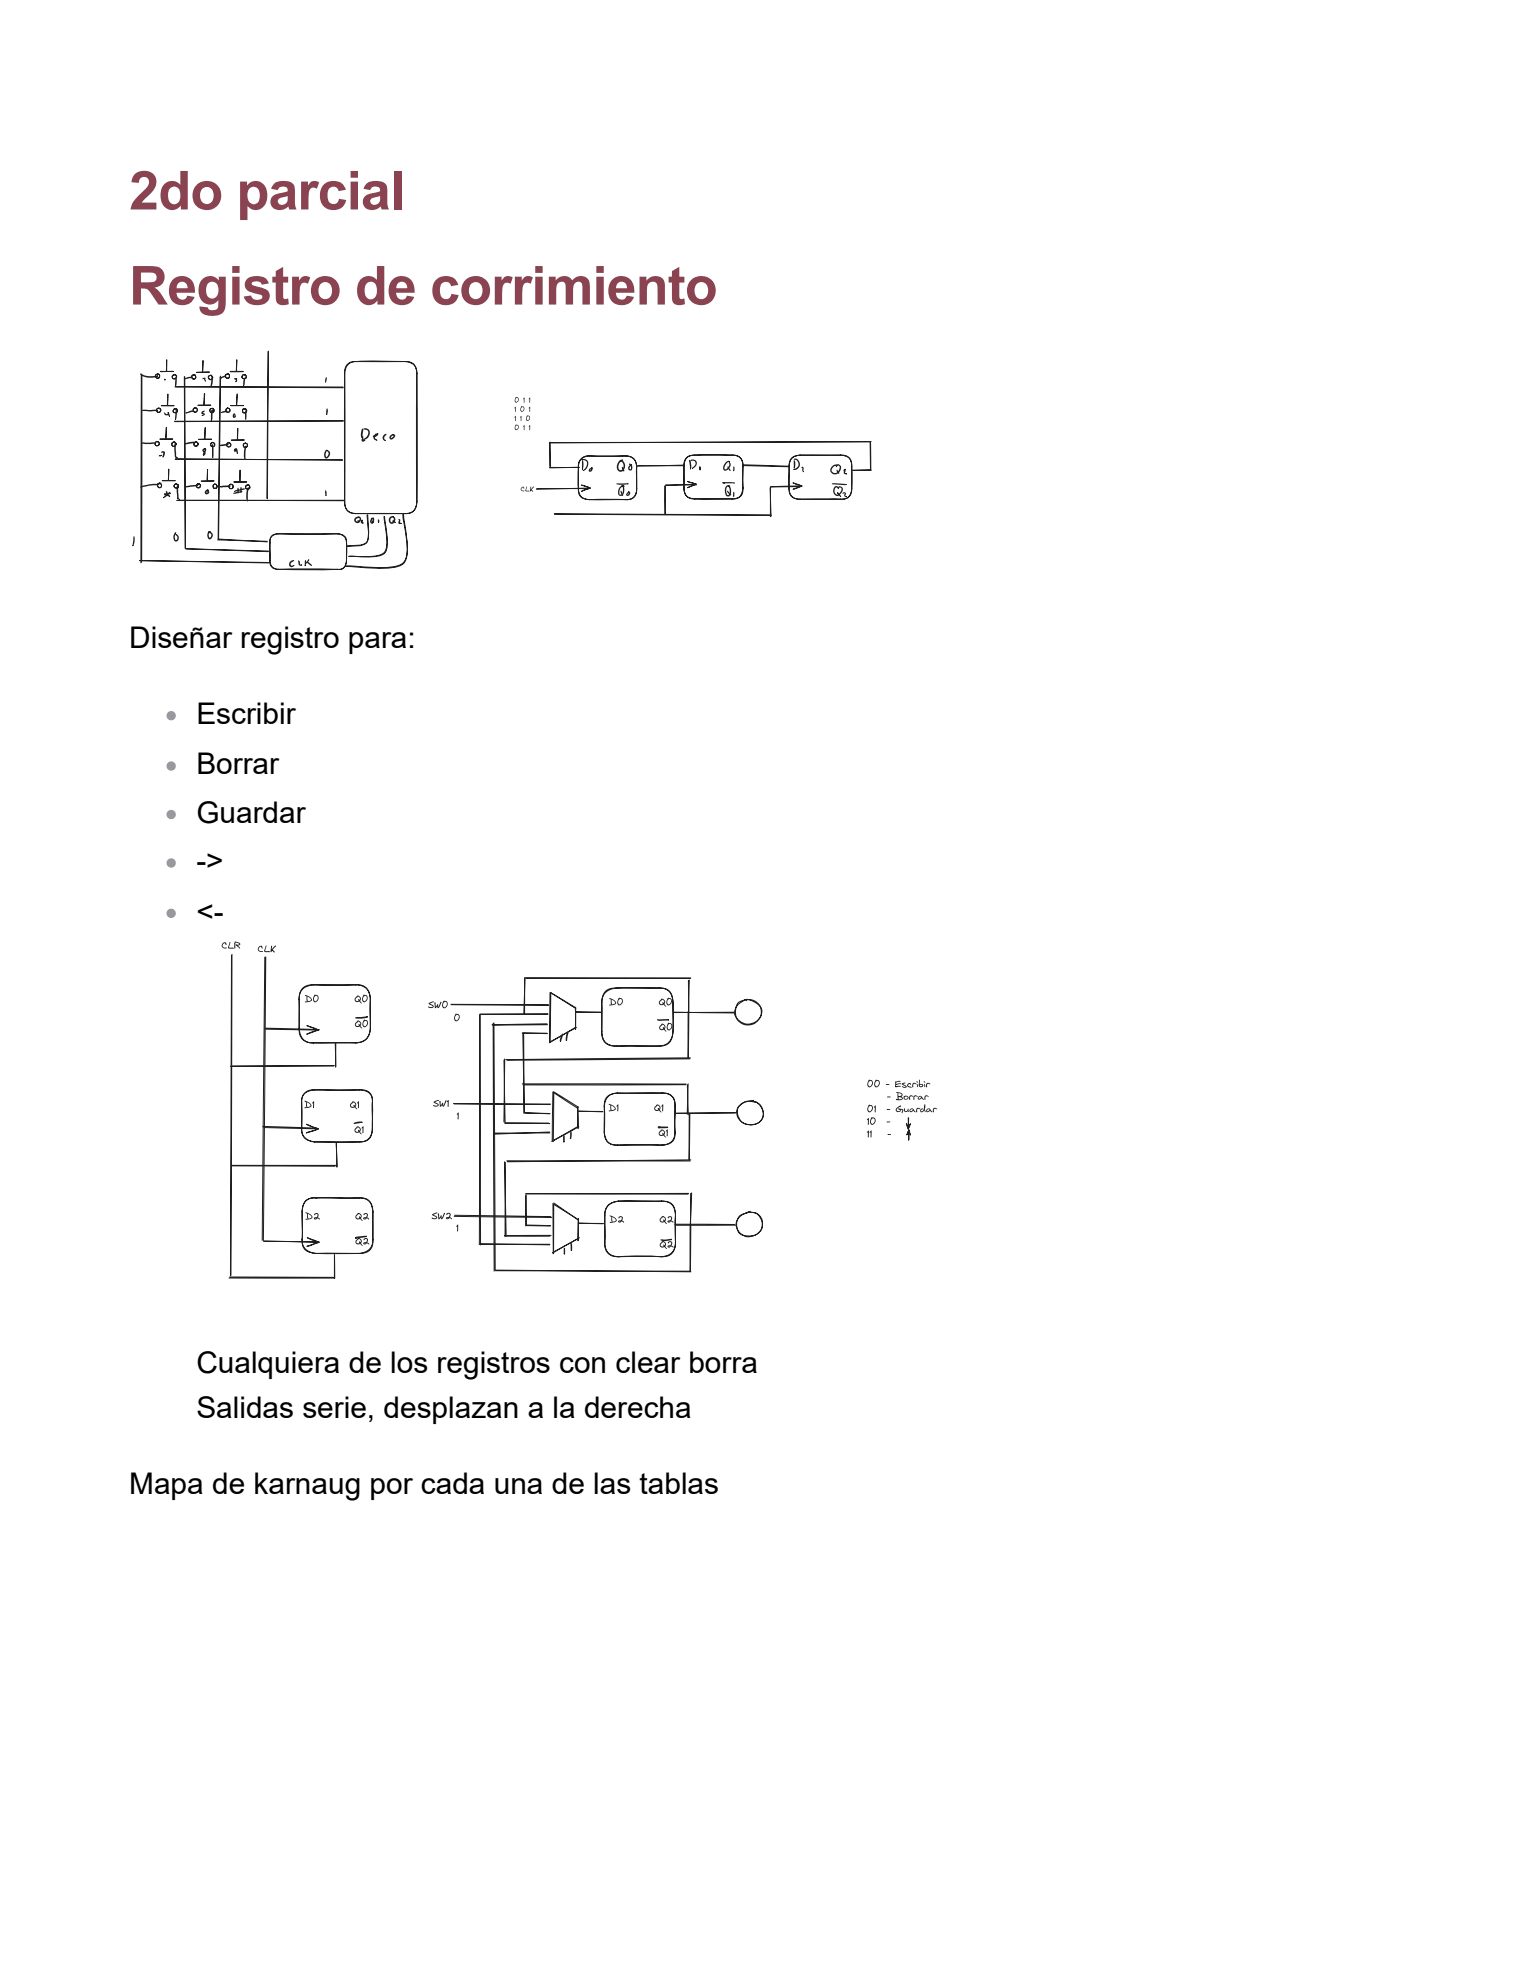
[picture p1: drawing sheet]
<svg xmlns="http://www.w3.org/2000/svg" width="216mm" height="279mm" viewBox="0 0 216 279" stroke-linecap="round" stroke-linejoin="round" font-family="sans-serif">
<g fill="none" stroke="#1e1e1e" stroke-width=".14">
<path d="M22.4 53.1a.28 .28 0 0 0-.3 .4 .28 .28 0 0 0 .5 .1 .28 .28 0 0 0-.1-.5h-.1M22.4 53.1a.31 .31 0 0 1 .3 .3 .31 .31 0 0 1-.4 .2 .31 .31 0 0 1-.1-.5h.2M22.5 57.9a.31 .31 0 0 1 .3 .5 .31 .31 0 0 1-.6 0 .31 .31 0 0 1 .2-.5h.2M22.6 57.9a.29 .29 0 0 0-.4 .3 .29 .29 0 0 0 .4 .3 .29 .29 0 0 0 .2-.4l-.3-.1M22.8 52.7h1.8M22.9 57.5h1.8M23.6 51.1l.1 1.5M23.7 51.1l-.1 1.6M23.8 56v1.5M23.8 55.9v1.6M24.6 52.7h-1.8M24.7 57.6h-1.8"/>
<path d="M24.7 53.1a.31 .31 0 0 1 .4 .4 .31 .31 0 0 1-.4 .2 .31 .31 0 0 1-.2-.5h.3M24.8 54.9l23.9 .1M24.9 54.9h23.8M24.9 58h.1a.29 .29 0 0 0-.4 .3 .29 .29 0 0 0 .5 .2 .29 .29 0 0 0 0-.5h-.1a.33 .33 0 0 0-.3 .1 .33 .33 0 0 0 0 .4 .29 .29 0 0 0 .4-.1 .29 .29 0 0 0-.2-.4M27.5 53.2a.3 .3 0 0 0-.3 .3 .3 .3 0 0 0 .4 .2 .3 .3 0 0 0 .1-.4l-.2-.1M27.6 53.2a.31 .31 0 0 1 .2 .4 .31 .31 0 0 1-.5 .1 .31 .31 0 0 1 0-.5h.3M27.7 57.9a.3 .3 0 0 1 .3 .4 .3 .3 0 0 1-.5 .1 .3 .3 0 0 1 .1-.5h.1M27.7 57.8a.31 .31 0 0 1 .3 .4 .31 .31 0 0 1-.3 .3 .31 .31 0 0 1-.3-.4l.2-.2h.1M28.8 51.2l-.1 1.6M28.8 51.2v1.6M29 55.9v1.6M29.1 55.9l-.2 1.6"/>
<path d="M29.7 52.8h-1.8M29.9 57.5h-1.8M29.9 53.3a.31 .31 0 0 1 .2 .4 .31 .31 0 0 1-.5 .1 .31 .31 0 0 1 .2-.5h.2M30 53.3a.3 .3 0 0 0-.4 .2 .3 .3 0 0 0 .3 .3 .3 .3 0 0 0 .3-.4l-.3-.1M30.1 57.9v.1a.3 .3 0 0 0-.3 .3 .3 .3 0 0 0 .5 .2 .3 .3 0 0 0-.1-.5 .29 .29 0 0 0-.4 .2 .29 .29 0 0 0 .3 .3 .29 .29 0 0 0 .2-.4l-.2-.2M32.3 53.1a.3 .3 0 0 1 .3 .3 .3 .3 0 0 1-.4 .2 .3 .3 0 0 1-.1-.5h.3a.29 .29 0 0 0-.4 .2 .29 .29 0 0 0 .2 .3 .29 .29 0 0 0 .4-.1v-.3l-.2-.1M32.4 58a.28 .28 0 0 1 .2 .3 .28 .28 0 0 1-.4 .2 .28 .28 0 0 1-.1-.4l.1-.2 .2 .1M32.7 52.7h1.8M32.8 57.5l1.7 .1M33.6 51.1l-.1 1.5M33.6 51.1v1.6M33.7 55.9l-.1 1.7"/>
<path d="M33.7 55.9l-.1 1.6M34.5 52.7l-1.8 .1M34.5 57.5l-1.7 .1M34.7 53.1v.1a.29 .29 0 0 0-.3 .4 .29 .29 0 0 0 .5 .1 .29 .29 0 0 0 0-.5h-.2a.32 .32 0 0 0-.4 .2 .32 .32 0 0 0 .3 .4 .32 .32 0 0 0 .4-.2l-.2-.4M34.7 58a.29 .29 0 0 1 .2 .4 .29 .29 0 0 1-.4 .1 .29 .29 0 0 1 0-.4 .31 .31 0 0 1 .4 0 .31 .31 0 0 1 0 .4 .31 .31 0 0 1-.4 0 .28 .28 0 0 1-.1-.3 .28 .28 0 0 1 .3-.2M38.1 49.9l-.2 20.8M38.1 49.8l-.1 21M48.7 59.8h-23.9M48.8 59.7l-24 .1M22.3 62.7a.3 .3 0 0 1 .4 .3 .3 .3 0 0 1-.5 .2 .3 .3 0 0 1-.1-.5h.2M22.3 62.7a.29 .29 0 0 1 .3 .4 .29 .29 0 0 1-.5 .1 .29 .29 0 0 1 0-.4l.1-.1h.2M23.6 60.7l-.1 1.6"/>
<path d="M23.6 60.6v1.7M24.5 62.3h-1.8M24.6 62.7a.31 .31 0 0 1 .4 .3 .31 .31 0 0 1-.4 .3 .31 .31 0 0 1-.2-.4l.2-.1M24.7 62.7a.29 .29 0 0 1 .3 .5 .29 .29 0 0 1-.5 0 .29 .29 0 0 1 .1-.5h.2M24.9 65.2h23.7M24.9 65.1l23.7 .2M27.8 62.7a.29 .29 0 0 0-.3 .5 .29 .29 0 0 0 .5 0 .29 .29 0 0 0-.1-.5h-.1M27.8 62.7a.31 .31 0 0 1 .3 .3 .31 .31 0 0 1-.2 .3 .31 .31 0 0 1-.4-.3l.3-.3M29.1 60.7v1.6M30 62.3h-1.8M30 62.4h-1.8M30.2 62.8a.3 .3 0 0 1 .2 .4 .3 .3 0 0 1-.5 .1 .3 .3 0 0 1 .2-.5h.1"/>
<path d="M30.2 62.8a.3 .3 0 0 0-.4 .3 .3 .3 0 0 0 .5 .2 .3 .3 0 0 0 0-.5h-.1M32.4 62.8a.29 .29 0 0 1 .4 .3 .29 .29 0 0 1-.3 .3 .29 .29 0 0 1-.3-.3l.2-.2M32.4 62.8a.31 .31 0 0 1 .4 .4 .31 .31 0 0 1-.5 .2 .31 .31 0 0 1 0-.5l.2-.1M33.7 60.8v1.6M33.8 60.8l-.1 1.6M34.7 62.4h-1.9M34.7 62.5h-1.8M34.8 62.9a.3 .3 0 0 0-.3 .4 .3 .3 0 0 0 .5 .1 .3 .3 0 0 0-.1-.5h-.1"/>
<circle cx="24.8" cy="53.5" r=".31"/>
<circle cx="32.3" cy="58.2" r=".3"/>
<circle cx="34.8" cy="63.2" r=".3"/>
</g>
<g fill="#1e1e1e">
<path d="M24.9 53.5l.2 .2a1.21 1.21 0 0 1-.2 1.1h-.1l.1-.1 .1 .1h-.2z"/>
<path d="M30 53.4l.2 .1v.6a.72 .72 0 0 1-.2 .8z"/>
<path d="M34.7 53.6h.2l.1 .1h-.2l-.1 .8-.1 .3-.1-.1h.1h-.1v-.5z"/>
<path d="M34.8 58.2l.1 .1 .1 .3-.1 .9h-.1l.1-.1v.1l-.1-.4z"/>
<path d="M34.8 63.3h.2l-.1 .7-.1 1.2-.1-.1h.1v.1l-.2-.3v-.7z"/>
<path d="M30.2 63l.1 .1v.5v1.1l-.1 .2h-.1l.2-.1-.1 .2-.1-.4v-1.3z"/>
<path d="M30.1 58.2h.1v.9a.43 .43 0 0 1-.2 .6v-.1l.1 .1h-.2v-.8a.67 .67 0 0 1 .2-.8l.1 .1-.1 .2z"/>
<path d="M25 58.1h.1v.3l-.1 .9-.1 .3z"/>
<path d="M24.8 62.9h.1v.3l.1 1.2-.1 .5-.1-.1h.2l-.2 .1-.1-.9z"/>
<path d="M24.9 64.5l.1 .1 .2 .4h-.1l.1-.1-.1 .1-.2-.1z"/>
<path d="M23.3 53.8l.2 .1-.1 .1-.1-.1 .1-.1v.2l-.1-.1 .1-.1 .1 .1h-.2z"/>
<path d="M28.8 53.7a.23 .23 0 0 1 .3-.1 .23 .23 0 0 1 0 .4l.1 .1-.2-.2v-.1h-.2z"/>
<path d="M33.2 53.7h.4v.2l.1 .1-.2 .2-.1-.1h.1v.1v-.2a.17 .17 0 0 1-.1-.2 .17 .17 0 0 1 .2-.1l.1 .1-.1 .1-.4-.1z"/>
<path d="M23.3 58.5h.1a.47 .47 0 0 0 .6 .2l-.1 .2-.1-.1 .1-.3h.1l.1 .6h-.1l.1-.1v.1l-.2-.3v-.3h.1v.2h-.1l.1 .1a.46 .46 0 0 1-.7-.2z"/>
<path d="M28.7 58.4l.4-.1-.3 .3a.19 .19 0 0 1 .3 .2 .19 .19 0 0 1-.3 .2l-.2-.1h.2l-.1 .1v-.1l.2-.1a.24 .24 0 0 1-.3-.1 .24 .24 0 0 1 .1-.3z"/>
<path d="M33.2 58.7h.1v.4v-.3l.1 .1h-.1v-.1a.26 .26 0 0 1 .1 .3 .26 .26 0 0 1-.3 .1l-.1-.2z"/>
<path d="M22.9 64.1a.33 .33 0 0 1 .4 0 .33 .33 0 0 1 .1 .5l-.2 .3-.1-.1h.1l-.1 .1 .1-.6-.3-.1z"/>
<path d="M22.6 64.6h.4l-.3 .1v-.1h.1l-.1 .1v-.1h.3l-.3 .2-.1-.1z"/>
<path d="M28.8 63.7h.3l-.2 .2a.39 .39 0 0 1 .3 .4 .39 .39 0 0 1-.3 .3h-.1v-.3l.3-.4v-.3h.1l-.1 .1v-.1h.1l-.1 .1v-.1h.1a.42 .42 0 0 1-.1 .7l-.1 .3-.2-.1a.3 .3 0 0 0-.1-.5z"/>
<path d="M33.3 63.7l.2-.1 .1 .1-.2 .3a.19 .19 0 0 1 .1-.3 .19 .19 0 0 1 .2 .2v.5l-.1-.1h.2h-.2v-.5a.2 .2 0 0 1-.1 .3 .2 .2 0 0 1-.3-.1z"/>
</g>
<g fill="none" stroke="#1e1e1e" stroke-width=".14">
<path d="M22.6 68.6a.31 .31 0 0 1 .4 .2 .31 .31 0 0 1-.3 .4 .31 .31 0 0 1-.3-.3v-.2l.2-.1M22.7 68.6a.3 .3 0 0 0-.3 .2 .3 .3 0 0 0 .1 .3 .3 .3 0 0 0 .4-.1v-.3l-.2-.1M23.1 68.2h1.8M23.9 66.6v1.6M24 66.6l-.1 1.6M24.9 68.2h-1.9M25 68.6a.34 .34 0 0 1 .3 .2 .34 .34 0 0 1-.1 .4 .32 .32 0 0 1-.5-.1 .32 .32 0 0 1 .3-.4M25 68.7a.3 .3 0 0 1 .3 .4 .3 .3 0 0 1-.5 .1 .3 .3 0 0 1 .1-.5h.1M28.2 68.6a.32 .32 0 0 0-.2 .5 .27 .27 0 0 0 .4 0 .27 .27 0 0 0-.2-.4 .3 .3 0 0 1 .2 .4 .3 .3 0 0 1-.5 0 .3 .3 0 0 1 .1-.4l.2-.1M29.5 66.6l-.1 1.6M30.3 68.2l-1.7 .1M30.4 68.3h-1.8"/>
<path d="M30.5 68.8v-.1a.29 .29 0 0 0-.2 .4 .29 .29 0 0 0 .4 .1 .29 .29 0 0 0 0-.5l-.2 .1M32.7 68.7a.32 .32 0 0 1 .5 .4 .32 .32 0 0 1-.5 .2 .32 .32 0 0 1 0-.6v.1M32.8 68.8a.29 .29 0 0 1 .3 .3 .29 .29 0 0 1-.4 .2 .29 .29 0 0 1-.1-.5h.2M33.2 68.4h1.8M34.1 66.7l-.1 1.6M34.1 66.7v1.6M35 68.4h-1.8M35.1 68.8a.31 .31 0 0 0-.2 .5 .31 .31 0 0 0 .5 0 .31 .31 0 0 0-.2-.5h-.1M35.2 68.8a.29 .29 0 0 1 .2 .5 .29 .29 0 0 1-.5 0 .29 .29 0 0 1 .1-.4h.3"/>
<circle cx="30.5" cy="69" r=".29"/>
</g>
<g fill="#1e1e1e">
<path d="M35.2 69.2h.1l-.1 .8v1.1h-.2l.2-.1-.1 .1-.1-.3v-.6z"/>
<path d="M25.1 68.8l.1 .1 .1 .2v1.3l-.1 .4v-.1h.1l-.1 .1-.1-.9z"/>
<path d="M25.2 70.5h.1l.2 .4h-.1l.1-.1v.1l-.2-.1z"/>
</g>
<path d="M25.2 71l23.6 .1M48.8 71h-23.7" fill="none" stroke="#1e1e1e" stroke-width=".14"/>
<g fill="#1e1e1e">
<path d="M23.5 69.7l.3 .1-.1 .5z"/>
<path d="M23.3 70.2l.2-.2h.7l-.1 .1v-.1l.1 .1-.4 .1-.5 .1z"/>
<path d="M23.2 70.6h.1v.1l-.1-.1 .2-.2 .8-.6-.2 .3-.5 .4-.3 .2z"/>
<path d="M23.3 70l.6 .2 .2 .2h-.1l.1-.1v.2l-.7-.3z"/>
<path d="M29.2 69.6l.4-.1v.1a.2 .2 0 0 0-.2 .1 .2 .2 0 0 0 0 .2h.1l-.1-.4 .2 .1h-.2l.1-.1v.1h-.1l.1-.1a.31 .31 0 0 1 .2 .4 .31 .31 0 0 1-.4 .2 .31 .31 0 0 1-.2-.3z"/>
<path d="M33.7 69.2h.1l.1 .3-.1 .5-.1-.1h.2l-.2 .1v-.3z"/>
<path d="M34.2 69.1h.1v.2l-.1 .6v-.1h.1l-.1 .1-.1-.3z"/>
<path d="M33.2 69.7l.5-.2 1-.1h-.1v-.1l.1 .2-1.4 .3z"/>
<path d="M33.1 70l.8-.3h.4v.1v-.1h.1l-1.1 .4h-.2z"/>
</g>
<path d="M20.1 53.1l-.1 26.8M20.1 53.2v26.6" fill="none" stroke="#1e1e1e" stroke-width=".14"/>
<g fill="#1e1e1e">
<path d="M19.9 53l1 .4 1.5-.1v.1l-.1-.1h.1a.36 .36 0 0 1-.5 .3h-.7a1.25 1.25 0 0 1-1.3-.6z"/>
<path d="M20.2 58.2h1.3a.74 .74 0 0 1 .9 .1h-.1v-.1v.1l-1.2 .1-.9-.1z"/>
<path d="M20.1 62.8h1.3a.54 .54 0 0 1 .7 .1h-.1v-.1v.1l-1.2 .1-.7-.1z"/>
<path d="M19.9 69.1l.4-.2 1.4-.2 .9 .1-2.6 .4z"/>
</g>
<path d="M26.2 53.4l.1 24.4M26.2 53.5l.1 24.4M31.2 53.5l-.2 22.9M31.3 53.4l-.3 23.1" fill="none" stroke="#1e1e1e" stroke-width=".14"/>
<g fill="#1e1e1e">
<path d="M26.3 53.7l.5-.2h.4v.1l-.2 .1 .1-.2h.1v.1l-.9 .2v-.1h.1l-.1 .1z"/>
<path d="M26.4 58.5a1.1 1.1 0 0 1 1.1-.2v.2l-1 .1h-.1v-.1l.1 .1-.1 .1z"/>
<path d="M26.3 62.9l.8-.2h.4l.2 .1-1.1 .2h-.3v-.1l.1 .1h-.1z"/>
<path d="M26.4 69h.1l-.1 .1v-.1l1.2-.2h.4l.1 .1-1.5 .3-.2-.1z"/>
<path d="M26.2 69l.2 .1h-.1v-.1l.1 .1h-.1v-.1l.1 .1-.1 .1z"/>
<path d="M31.4 53.6l.2-.2 .5-.1-.7 .4v-.1h.1l-.1 .1z"/>
<path d="M31.4 58.5l.1 .1-.2-.1a.76 .76 0 0 1 .9-.2l.1 .1-.3 .1-.6 .1z"/>
<path d="M31.2 63.2h.1l-.1 .1v-.1l.3-.1 .8-.1 .1 .1-.4 .1a.8 .8 0 0 1-.9 .1z"/>
<path d="M31.2 69l.7-.1a.72 .72 0 0 1 .8 .1v.1l-1.2 .1-.3-.1v-.1l.1 .1h-.1z"/>
</g>
<g fill="none" stroke="#1e1e1e" stroke-width=".14">
<path d="M48.9 53v18.2M50.6 51.3l2.3-.1 4.6 .1M50.6 51.3h6.9M50.6 51.3a1.42 1.42 0 0 0-1.7 1.7M50.6 51.3a1.55 1.55 0 0 0-1.7 1.7M57.5 51.3a1.47 1.47 0 0 1 1.7 1.7M57.5 51.3a1.53 1.53 0 0 1 1.7 1.7M59.2 53v10.7v7.5M59.2 53v18.2M19.8 79.5l18.4 .4M19.9 79.6l18.2 .2M26.4 77.9l11.7 .3"/>
<path d="M26.5 77.8l11.6 .5M30.9 76.6l7 .2M30.9 76.5l7.1 .4M38.3 79.5a1.07 1.07 0 0 0 1.3 1.3M38.3 79.5a1.16 1.16 0 0 0 1.3 1.3M38.3 77v2.5M39.6 75.7l4.4 .1 3.9-.1M39.6 75.7h8.3M39.6 75.7a1.12 1.12 0 0 0-1.3 1.3M39.6 75.7a1.07 1.07 0 0 0-1.3 1.3M47.9 75.7a1.23 1.23 0 0 1 1.3 1.3M47.9 75.7a1.14 1.14 0 0 1 1.3 1.3"/>
<path d="M48.9 71.2a1.47 1.47 0 0 0 1.7 1.7M48.9 71.2a1.44 1.44 0 0 0 1.7 1.7M49.2 77v2.5M49.2 79.5a1.11 1.11 0 0 1-1.3 1.3M49.2 79.5a1.12 1.12 0 0 1-1.3 1.3M50.6 72.9h6.9M52.1 73.1l.1 1.1a5.6 5.6 0 0 1-.1 2.7 2.94 2.94 0 0 1-2.4 .5l-.4 .1M52.2 73l.1 1.6a4.9 4.9 0 0 1-.2 2.3 2.89 2.89 0 0 1-2.5 .6h-.3M54.5 73.3l.2 1.7a7.8 7.8 0 0 1 .1 2.9 1.87 1.87 0 0 1-2 1.1h-3.3M54.6 73.3l.2 1.8a7.8 7.8 0 0 1 .1 2.9l-.3 .5a3.8 3.8 0 0 1-2.5 .5l-2.6-.1M57.2 73l.3 2.1a10.4 10.4 0 0 1 .1 4.4l-.4 .5a5.8 5.8 0 0 1-3.4 .6l-4.7-.2M57.3 73l.3 2a10.3 10.3 0 0 1 0 4.4l-.4 .5a5.8 5.8 0 0 1-3.5 .6l-4.6-.2"/>
<path d="M59.2 71.2a1.5 1.5 0 0 1-1.7 1.7M59.2 71.2a1.46 1.46 0 0 1-1.7 1.7M39.6 80.8h8.3M39.6 80.8l3.3-.1 5 .1"/>
</g>
<g fill="#1e1e1e">
<path d="M19 76.1h.1v.1a1.71 1.71 0 0 1-.2 1.3l-.1-.1h.1v.1l-.1-.1z"/>
<path d="M24.8 75.6l.1-.1 .1 .1a1 1 0 0 0 0 1 .46 .46 0 0 0-.1-.8l-.1-.1 .1-.1 .1 .1h-.2l.1-.1 .1 .1h-.2l.1-.1a.82 .82 0 0 1 .3 1.2 .47 .47 0 0 1-.5-.2 .47 .47 0 0 1-.1-.5z"/>
<path d="M29.5 75.5h.3l-.2 .1-.1-.1a.53 .53 0 0 1 .7 .4 .53 .53 0 0 1-.6 .6 .59 .59 0 0 1-.2-.6 .59 .59 0 0 1 .5-.5v.1a.4 .4 0 0 0-.3 .4 .4 .4 0 0 0 .2 .4 .4 .4 0 0 0 .1-.5 .4 .4 0 0 0-.4-.2z"/>
<path d="M41.2 79.7l.4-.2h.1v.1a.48 .48 0 0 0-.3 .7l.3-.1 .1 .1h-.1v-.1h.1a.42 .42 0 0 1-.7 .2 .42 .42 0 0 1 .1-.7z"/>
<path d="M42.3 79.5h.1a.38 .38 0 0 1 .1 .6h.3v.1v-.1l.1 .1a.34 .34 0 0 1-.4 0 .34 .34 0 0 1-.1-.4z"/>
<path d="M43.3 79.5h.1l.1 .3-.1 .5-.2-.1h.2l-.1 .1z"/>
<path d="M43.8 79.4h.1l-.1 .2-.4 .4 .4-.6 .1 .1h-.1z"/>
<path d="M43.6 79.7l.4 .2 .2 .3h-.1l.1-.1v.2l-.4-.2z"/>
<path d="M50.4 73.4a.4 .4 0 0 1 .6 0l-.1 .1a.26 .26 0 0 0-.4 .2 .26 .26 0 0 0 .3 .3 .29 .29 0 0 0 .3-.3 .29 .29 0 0 0-.2-.2l-.1-.1 .1-.1v.2l-.1-.1 .1-.1v.2l-.1-.1 .1-.1a.42 .42 0 0 1 .4 .4 .42 .42 0 0 1-.3 .4 .45 .45 0 0 1-.6 0 .45 .45 0 0 1 0-.7z"/>
<path d="M50.8 73.8l.2 .1-.1 .1h-.1l.1-.1v.1h-.1l.1-.1v.2l-.1-.1 .1-.1-.2 .1z"/>
<path d="M51.3 73.8h.2l-.1 .1v-.1h.1l-.1 .1v-.1h.1l-.1 .2h-.1z"/>
<path d="M51.3 73.9h.1l.1 .2-.2-.2 .1 .1h-.1l.1-.1 .2 .3a.21 .21 0 0 1-.3 .1 .21 .21 0 0 1-.1-.3z"/>
<path d="M52.8 73.5h.1l-.1 .1v-.1h.1l-.1 .1v-.1h.1a.53 .53 0 0 1 0 .8 .39 .39 0 0 1-.3-.3 .39 .39 0 0 1 .2-.5l.1 .1-.1 .3v.2v-.1a.29 .29 0 0 0 0-.4z"/>
<path d="M52.9 73.9l.2 .1-.1 .2-.1-.1 .1-.1v.2l-.1-.1 .1-.1v.1h-.1l.1-.1-.1 .1h-.1z"/>
<path d="M53.7 73.7l.1 .2-.1 .3v-.3h.1l-.1 .1v-.1h.1l-.1 .3z"/>
<path d="M55.4 73.4l.2-.2 .2 .1v.1a.39 .39 0 0 0-.4 .3 .39 .39 0 0 0 .2 .4 .56 .56 0 0 0 .1-.8h.1v.1l-.1-.1h.1v.1l-.1-.1 .1-.1a.54 .54 0 0 1 .3 .8 .54 .54 0 0 1-.7 .2 .62 .62 0 0 1 0-.8z"/>
<path d="M55.7 73.9a.32 .32 0 0 1 .4 .3h-.1l.1-.1v.1l-.2-.2h-.2z"/>
<path d="M56.6 73.7v-.1a.29 .29 0 0 1 .2 .5l.2 .1v.1l-.1-.1 .1 .1-.1 .1a.32 .32 0 0 1-.3-.2 .32 .32 0 0 1 0-.4z"/>
<path d="M46.3 53.5l.1 .1v.2l-.1 .4h-.1h.1l-.1 .1v-.4z"/>
<path d="M46.4 58h.1v.3l-.1 .5-.1 .1v-.1h.1l-.1 .1a.89 .89 0 0 1 .1-.9z"/>
<path d="M46.2 63.9l.2-.1v.1a1.01 1.01 0 0 0-.1 1 .54 .54 0 0 0 .3-.5 .54 .54 0 0 0-.2-.5h.1l-.1 .1-.1-.1h.1a.56 .56 0 0 1 .5 .4 .56 .56 0 0 1-.3 .6 .34 .34 0 0 1-.4 .1 .34 .34 0 0 1-.2-.4v-.3z"/>
<path d="M46.2 69.6h.1l.1 .3-.1 .5-.1-.1h.1h-.1v-.3z"/>
<path d="M51.4 60.8l.1 .1v.3l-.1 .8h-.1v-.1l.1 .1-.1 .1a1.54 1.54 0 0 1 .1-1.2z"/>
<path d="M51.6 60.8a.69 .69 0 0 1 .8 .3 .69 .69 0 0 1-.1 .9l-.4 .3-.3 .1v-.1h.1v.1l-.1-.1a.93 .93 0 0 0 .6-1.2l-.6-.1z"/>
<path d="M52.9 61.8h.1a.6 .6 0 0 0 .6-.3l.1 .1a.47 .47 0 0 0-.4 .4 .47 .47 0 0 0 .2 .5l-.1-.1h.1v.1a.52 .52 0 0 1-.5-.5 .52 .52 0 0 1 .6-.5h.1a.49 .49 0 0 1-.8 .4z"/>
<path d="M54.5 61.7l.3-.1v.1a.52 .52 0 0 0-.1 .8h-.1v-.1l.1 .1v.1a.45 .45 0 0 1-.4-.4 .45 .45 0 0 1 .2-.5z"/>
<path d="M55.4 61.8l.4-.2v.1a.29 .29 0 0 0-.3 .5l.2-.1a.26 .26 0 0 0 0-.4l.1-.1 .1 .1h-.1v-.1l.1 .1h-.1v-.1a.28 .28 0 0 1 .3 .3 .28 .28 0 0 1-.2 .3 .32 .32 0 0 1-.5 .1 .32 .32 0 0 1 0-.5z"/>
<path d="M51.4 61.8l.2 .1v.5h.2v.1l-.1-.1 .1 .1a.27 .27 0 0 1-.2 .1 .27 .27 0 0 1-.3-.1z"/>
</g>
<g fill="none" stroke="#1e1e1e" stroke-width=".14">
<path d="M82.1 69.3a1.43 1.43 0 0 0 1.6 1.6M82.1 69.3a1.33 1.33 0 0 0 1.6 1.6M82.1 66.2v3.1M83.7 64.7h5.1M83.7 70.9h5.1M83.7 64.7a1.41 1.41 0 0 0-1.6 1.5M83.7 64.7a1.42 1.42 0 0 0-1.6 1.5M88.8 64.7a1.43 1.43 0 0 1 1.6 1.5M90.4 66.2v3.1M90.4 69.3a1.32 1.32 0 0 1-1.6 1.6M90.4 69.3a1.35 1.35 0 0 1-1.6 1.6M97.1 69.2a1.37 1.37 0 0 0 1.5 1.6"/>
<path d="M97.1 66.1v3.1M98.6 64.6h5.3M98.6 70.8h5.3M98.6 64.6a1.33 1.33 0 0 0-1.5 1.5M98.6 64.6a1.36 1.36 0 0 0-1.5 1.5M103.9 64.6a1.34 1.34 0 0 1 1.6 1.5M103.9 64.6a1.35 1.35 0 0 1 1.6 1.5M105.5 66.1v3.1M105.5 69.2a1.29 1.29 0 0 1-1.6 1.6M105.5 69.2a1.38 1.38 0 0 1-1.6 1.6M112 69.3a1.34 1.34 0 0 0 1.6 1.5M112 69.3a1.4 1.4 0 0 0 1.6 1.5"/>
<path d="M112 66.2v3.1M113.6 64.6h5.7M113.6 70.8h5.7M113.6 64.6a1.46 1.46 0 0 0-1.6 1.6M113.6 64.6a1.38 1.38 0 0 0-1.6 1.6M119.3 64.6a1.34 1.34 0 0 1 1.6 1.6M119.3 64.6a1.39 1.39 0 0 1 1.6 1.6M120.9 66.2v3.1M120.9 69.3a1.39 1.39 0 0 1-1.6 1.5M120.9 69.3a1.33 1.33 0 0 1-1.6 1.5"/>
</g>
<g fill="#1e1e1e">
<path d="M82.6 65.3h.1l.1 .5-.1 .8h-.1l.1-.1v.2z"/>
<path d="M82.5 65.2v-.1a.77 .77 0 0 1 1 .4 .77 .77 0 0 1-.2 1l-.4 .3h-.1v-.1l.1 .1h-.1v-.1a1 1 0 0 0 .4-1.3l-.7-.1z"/>
<path d="M83.7 66.5l.4-.1-.3 .3 .2-.3h.1l-.1 .1v-.2l.1 .1h-.2l.1-.1a.33 .33 0 0 1 0 .5 .33 .33 0 0 1-.4 0z"/>
<path d="M97.8 65.3h.1a1.62 1.62 0 0 1 .1 1.3v-.1h.1h-.1z"/>
<path d="M98 65.3a.58 .58 0 0 1 .9 .2 .58 .58 0 0 1-.3 .8l-.3 .2v-.1h.1l-.1 .1v-.1a.55 .55 0 0 0 .4-.5 .55 .55 0 0 0-.3-.5l-.4 .1z"/>
<path d="M99.3 66.2h.1l-.1 .2z"/>
<path d="M112.7 65.3l.2 .2v.4a.42 .42 0 0 1-.2 .6v-.2l.1 .1h-.1z"/>
<path d="M112.7 65.1a.76 .76 0 0 1 .9 .8 .76 .76 0 0 1-1 .7h.1l.1 .1h-.1v-.1a.71 .71 0 0 0 .6-.7 .71 .71 0 0 0-.6-.7z"/>
<path d="M113.8 66.3a.28 .28 0 0 1 .3 .1 .28 .28 0 0 1-.1 .3v.3l-.1-.3v-.3h-.1z"/>
<path d="M99.3 66.2h.1l.1 .2-.1 .3h-.1v-.3h.1v.1l-.1-.1h.1l.1 .3h-.2z"/>
</g>
<g fill="none" stroke="#1e1e1e" stroke-width=".14">
<path d="M76.2 69.3h7.5M78 62.8l.1 3.4M78.1 66.3h4.1M78.1 62.7v3.5M78.7 72.9l30.7 .2M78.7 73l30.8 .1M82.3 66.3l-4.3 .1M82.5 68.8l1.3 .5zM82.6 69.7l1.2-.4zM83.8 69.3l-7.7 .1M90.5 66l6.6 .1M94.4 69v4"/>
<path d="M94.4 68.9l.1 4.1M94.5 68.8h4.3M97.1 66l-6.7 .2M97.6 68.3l1.2 .4zM97.6 69.2l1.2-.5zM98.8 68.7l-4.2 .2M105.5 66l6.4 .2M105.6 66.1l6.3 .1M109.3 69.2l.1 4.1M109.4 69.1v4.2M112.6 68.5l1.2 .4zM112.6 69.4l1.2-.5z"/>
<path d="M113.8 68.9l-4.4 .2M113.8 69l-4.4 .1M123.5 62.8l.1 3.9M123.6 62.8v4M123.6 62.7l-45.6 .1M123.6 66.7l-2.6 .1M123.7 66.7h-2.8"/>
</g>
<g fill="#1e1e1e">
<path d="M87.9 65.4l.3-.2h.2v.1a.91 .91 0 0 0-.5 1.4 .57 .57 0 0 0 .6-.3 .57 .57 0 0 0-.1-.7l-.1-.1-.3-.1 .1-.1-.1 .1h-.1a.33 .33 0 0 1 .4-.2 .33 .33 0 0 1 .3 .3 .84 .84 0 0 1-.6 1.3 .95 .95 0 0 1-.1-1.5z"/>
<path d="M88.3 66.3h.1l.2 .6-.1-.1h.1l-.1 .1-.2-.3z"/>
<path d="M89.3 65.8l.3 .1v.1h-.1l.1-.1-.1 .1-.2-.1 .1-.1a.41 .41 0 0 1 .4 .5 .34 .34 0 0 1-.3 .4 .34 .34 0 0 1-.4-.2 .34 .34 0 0 1 .2-.4l.4-.2v.1l-.1 .1a.26 .26 0 0 0-.2 .2 .26 .26 0 0 0 .1 .3 .69 .69 0 0 0-.2-.8z"/>
<path d="M103 65.6l.3-.2h.3v.1a.78 .78 0 0 0-.7 1.1 .87 .87 0 0 0 .6-1.1h.1l-.1 .1v-.1l.1 .1a.77 .77 0 0 1 0 .8 .77 .77 0 0 1-.9 .3 .93 .93 0 0 1 .3-1.1z"/>
<path d="M103.3 66.2l.2 .1 .2 .5-.2-.1h.2l-.1 .1-.3-.3z"/>
<path d="M104.1 66.2h.1l.1 .2-.1 .5z"/>
<path d="M118.1 66.1a.44 .44 0 0 1 .8 0l-.1 .1-.1-.1a.63 .63 0 0 0-.5 .9 .67 .67 0 0 0 .7-.1 .67 .67 0 0 0 .2-.8 .24 .24 0 0 0-.2-.1 .24 .24 0 0 0-.2 .2v-.1h.1l-.1 .1v-.2l.1 .1-.1 .1v-.2a.44 .44 0 0 1 .6 0 .44 .44 0 0 1 0 .6 .73 .73 0 0 1-.7 .7 .73 .73 0 0 1-.7-.7z"/>
<path d="M118.8 66.7h.1l.2 .5-.1-.1h.1l-.1 .1-.2-.2z"/>
<path d="M119.8 66.6l.2-.1 .1 .2a.32 .32 0 0 0 .1 .5v.1h-.1l.1-.1v.1a.34 .34 0 0 1-.4-.2 .34 .34 0 0 1 .1-.4l.1-.2 .1 .1-.3 .3z"/>
<path d="M88 69.1a.37 .37 0 0 1 .3-.3 .37 .37 0 0 1 .4 .2l-.1 .1a.39 .39 0 0 0-.6 .3l-.1 .2a.36 .36 0 0 0 .2 .6 .91 .91 0 0 0 .1-1.3h.3v.2l-.1-.1 .1-.1v.1h-.3l.2-.1a.92 .92 0 0 1-.3 1.5 .6 .6 0 0 1-.3-1z"/>
<path d="M88.1 69.7l.2 .1 .1 .4-.1 .1 .1-.1v.1l-.2-.2z"/>
<path d="M89 69.9l.2-.1 .1 .1-.3 .3a.21 .21 0 0 0 .2-.1 .21 .21 0 0 0 0-.3h.1v.1l-.1-.1 .1-.1v.2l-.1-.1h.1a.22 .22 0 0 1 .2 .1 .22 .22 0 0 1-.1 .3 .25 .25 0 0 1-.4 .2 .25 .25 0 0 1 0-.5z"/>
<path d="M87.5 68.6l1.7 .1h-.1v-.1v.1l-.9 .1-.7-.1z"/>
<path d="M103.1 69a.29 .29 0 0 1 .3-.2 .29 .29 0 0 1 .2 .3h-.1a.23 .23 0 0 0-.2-.1 .23 .23 0 0 0-.2 .2v.4a.46 .46 0 0 0 .4 .6l.1-.5-.2-.7 .3 .3a.93 .93 0 0 1-.3 1.2 .9 .9 0 0 1-.4-1.4z"/>
<path d="M103.2 69.6l.1 .1 .5 .5-.1 .1v-.2l.1 .2-.4-.3z"/>
<path d="M104.1 69.8h.1v.3v.4l-.1-.1h.1h-.1v-.2z"/>
<path d="M102.6 68.5l1.3-.1 .4 .1-.1 .1v-.1h.1l-1.6 .1h-.1v-.1h.3l-.1 .1h-.2z"/>
<path d="M118.5 69.1a.39 .39 0 0 1 .6 .3h-.1a.3 .3 0 0 0-.4-.2 .3 .3 0 0 0-.1 .4 .4 .4 0 0 0 .2 .6 .4 .4 0 0 0 .5-.3l.1-.1a.33 .33 0 0 0 .2-.4 .33 .33 0 0 0-.4-.2v.1l-.1-.1h.1v.1l-.1-.1a.27 .27 0 0 1 .2-.3 .27 .27 0 0 1 .3 .2 .88 .88 0 0 1-.8 1.3 .85 .85 0 0 1-.2-1.3z"/>
<path d="M118.8 69.9l.4 .2-.1 .1-.2-.2 .1-.1v.1h-.1l.1-.1 .2 .3-.3-.1z"/>
<path d="M119.6 69.9a.27 .27 0 0 1 .4 0 .27 .27 0 0 1 0 .4l.2 .2h-.1v-.1l.1 .1h-.1v-.1l.1 .1h-.2a.22 .22 0 0 1-.2-.2 .22 .22 0 0 1 .1-.3l-.3 .1z"/>
<path d="M118.1 68.6l1.8 .1 .3 .1h-.2l.1-.1v.1h-.3l-1.6-.1h-.1z"/>
<path d="M118.8 69.9l.2 .1 .4 .5-.1-.1h.1l-.1 .1-.3-.2z"/>
</g>
<g fill="#9699a3">
<circle cx="24.3" cy="101.6" r=".66"/>
<circle cx="24.3" cy="108.7" r=".66"/>
<circle cx="24.3" cy="115.6" r=".66"/>
<circle cx="24.3" cy="122.5" r=".66"/>
<circle cx="24.3" cy="129.6" r=".66"/>
</g>
<path d="M27.9 132.6h105.8v49.5h-105.8z" fill="#fff"/>
<g fill="none" stroke="#1e1e1e" stroke-width=".14">
<path d="M32.9 135.6l-.2 45.4M32.9 135.4l-.1 45.6M37.6 135.8l-.4 40.2M37.7 135.8l-.3 40.3M44.5 139.7h6M44.5 139.7a1.9 1.9 0 0 0-2 2.1M44.5 139.7a1.78 1.78 0 0 0-2 2.1M50.5 139.7a1.89 1.89 0 0 1 2.1 2.1M50.5 139.7a1.82 1.82 0 0 1 2.1 2.1M37.3 159.8l7.7 .3M37.4 160l7.8 .2M37.6 145.9l7.7 .2"/>
<path d="M37.7 146l7.5 .2M42.5 145.9a1.77 1.77 0 0 0 2 2.1M42.5 145.9a1.86 1.86 0 0 0 2 2.1M42.5 141.8v4.1M42.8 156.5v3.7M43.5 159.5l1.7 .7zM43.6 146.7l1-.4 .6-.1zM43.6 145.5l1.6 .7zM44.5 148h6M44.7 154.7h6.3M44.7 154.7a1.6 1.6 0 0 0-1.9 1.8M44.7 154.7a1.77 1.77 0 0 0-1.9 1.2v.6"/>
<path d="M47.4 151.3h-14.6M47.5 151.2l-14.8 .1M47.6 148l.1 3.4M47.7 148.1l-.1 3.3M51 154.7a1.59 1.59 0 0 1 1.9 1.8M51 154.7a1.52 1.52 0 0 1 1.9 1.8M52.6 141.8v4.1M52.6 145.9a1.93 1.93 0 0 1-2.1 2.1M52.9 156.5v3.7M64 142.5h13.9M64.1 142.6l13.8 .1M64.4 156.6l13.7 .1"/>
<path d="M64.5 156.6l13.7 .1M68.1 143.9h9.7M71.6 159.3l6.4 .1M74.1 146.6l3.6 .1M74.2 146.6h3.5M74.5 157.9l3.5 .1M74.6 157.9l3.5 .1M77.7 145.3l-7.9 .1M77.7 145.4l-7.8 .1M77.8 143.9l-9.6 .1M77.9 159.4h-6.2M78.1 140.8l-.1 7.2"/>
<path d="M78.1 140.9l3.6 2.1M78.2 140.9l-.1 7M78.2 140.9l3.5 2.2M78.5 155l3.5 2.2M78.5 155l-.1 6.9M78.6 154.9l3.5 2.2M78.6 155l-.1 7M81.7 142.9v3.2M81.7 142.9v3.1M81.7 145.8l-3.7 2.1M81.7 143.6h3.6M81.8 143.6l3.5 .1"/>
<path d="M81.8 145.8l-3.7 2M82 157l.1 3.1M82 157.1v3M82.1 157.7h3.5M82.1 159.8l-3.6 2.1M82.1 157.7l3.4 .1M82.2 159.9l-3.9 2.1M85.4 146.4a1.84 1.84 0 0 0 2.1 2M85.4 146.4a1.77 1.77 0 0 0 2.1 2M85.4 142.3v4.1M85.8 157v3.6M87.5 140.2h6"/>
<path d="M87.5 148.4h6M87.5 140.2a1.78 1.78 0 0 0-2.1 2.1M87.5 140.2a1.99 1.99 0 0 0-2.1 2.1M87.6 155.1h6.4M87.6 155.1a1.64 1.64 0 0 0-1.8 1.9M87.6 155.1a1.77 1.77 0 0 0-1.8 1.9M93.5 140.2a1.8 1.8 0 0 1 2 2.1M93.5 140.2a1.75 1.75 0 0 1 2 2.1M94 155.1a1.58 1.58 0 0 1 1.8 1.9M94 155.1a1.6 1.6 0 0 1 1.8 1.9M95.5 142.3v4.1M95.5 146.4a1.94 1.94 0 0 1-2 2"/>
<path d="M95.5 146.4a1.8 1.8 0 0 1-2 2M95.8 157v3.6M32.8 165.4l14.8 .1M32.9 165.4h14.8M37.4 176.1l7.9 .1M37.5 176.1l7.8 .2M42.8 160.2a1.7 1.7 0 0 0 1.9 1.8M42.8 160.2a1.79 1.79 0 0 0 1.9 1.8M42.9 175.9a1.56 1.56 0 0 0 1.3 1.9l.7 .1M42.9 175.9a1.87 1.87 0 0 0 2 2M42.9 172v3.9M43.5 160.8l1.7-.6z"/>
<path d="M43.6 176.8l1.7-.5zM43.6 175.6l1.7 .7zM44.7 162h6.3M44.9 170h6.1M44.9 177.9h6.1M44.9 170a1.57 1.57 0 0 0-1.9 1.3l-.1 .7M44.9 170a1.71 1.71 0 0 0-2 2M47.5 178.1v3.3M47.7 162.2l.2 3.4M47.8 162.3v3.3M51 170a1.7 1.7 0 0 1 1.9 2M51 170a1.65 1.65 0 0 1 1.8 1.3l.1 .7"/>
<path d="M52.9 160.2a1.69 1.69 0 0 1-1.9 1.8M52.9 160.2a1.6 1.6 0 0 1-1.9 1.8M52.9 172v3.9M52.9 175.9a1.66 1.66 0 0 1-1.9 2M52.9 175.9a1.87 1.87 0 0 1-1.9 2M64.5 172.6l13.8 .2M64.5 172.4l13.7 .2M68 176.5l10.1 .1M68.2 176.5l9.8 .1M71.7 175.4h6.4M74.6 173.8l3.5 .1M74.7 173.9l3.4 .1"/>
<path d="M78 160.6l-7.8 .3M78 160.8h-7.9M78.2 175.3h-6.6M78.5 170.8v7.1M78.5 170.8l3.5 2.2M78.6 170.9v6.9M78.6 170.7l3.5 2.4M82.1 173l-.1 3.1M82.1 173.6l3.5 .1M82.1 172.9v3.1M82.1 175.7l-3.6 2M82.2 173.6h3.4"/>
<path d="M82.3 175.6l-3.9 2.2M85.8 160.6a1.63 1.63 0 0 0 1.8 1.9M85.8 160.6a1.67 1.67 0 0 0 1.8 1.9M85.8 176.4a1.7 1.7 0 0 0 2 1.9M85.8 176.4a1.81 1.81 0 0 0 2 1.9M85.8 172.4v4M87.6 162.5h6.4M87.8 170.4h6.1M87.8 178.3l3.2-.1 2.9 .1M87.8 178.3h6.1M87.8 170.4a1.89 1.89 0 0 0-2 2M93.9 170.4a1.68 1.68 0 0 1 2 2"/>
<path d="M93.9 170.4a1.76 1.76 0 0 1 2 2M95.8 160.6a1.71 1.71 0 0 1-1.8 1.9M95.8 160.6a1.59 1.59 0 0 1-1.8 1.9M95.9 172.4v4M95.9 176.4a1.73 1.73 0 0 1-2 1.9M95.9 176.4a1.87 1.87 0 0 1-2 1.9M32.5 181.4h14.9M32.6 181.2l14.8 .1"/>
</g>
<g fill="#1e1e1e">
<path d="M50.4 144.4l1.7-.2 .1 .1-.1 .1v-.2l.1 .1-.1 .1-.8 .1h-.8z"/>
<path d="M50.2 159.3a1.27 1.27 0 0 1 1.2 0h-.1v-.1h.1v.1l-1.1 .2z"/>
<path d="M50.4 175.6l1.2-.2h.5l-.2 .1 .1-.1h.1l-.1 .1-1.5 .3-.1-.1v-.1h.3l-.2 .2-.1-.1z"/>
</g>
<g fill="none" stroke="#1e1e1e" stroke-width=".14">
<path d="M95.6 143.6l8.6 .1M104.2 143.6l-8.5 .1M104.4 157.9l-8.5 .1M105.7 141.9a1.78 1.78 0 0 1 2.4 1.7 1.78 1.78 0 0 1-2.3 1.7 1.94 1.94 0 0 1-1.5-1.8 2.41 2.41 0 0 1 1.7-1.7v.2M105.9 141.8a2.77 2.77 0 0 1 2.2 1.3 1.89 1.89 0 0 1-1.4 2.3 1.89 1.89 0 0 1-2.3-1.4v-.3a1.54 1.54 0 0 1 1.5-1.9l.2 .1M106.7 156.2a1.72 1.72 0 0 1 1.6 2.2 1.72 1.72 0 0 1-2.4 1.1 1.65 1.65 0 0 1-1.3-1.7 1.65 1.65 0 0 1 1.6-1.5l.7-.1-.1 .1M107.1 156.3l.2 .1a2.17 2.17 0 0 0-2.5 .6 1.88 1.88 0 0 0 1.1 2.5 1.88 1.88 0 0 0 2.5-1.1 2.06 2.06 0 0 0-1.3-2.1M128.7 159.5l.2 .7zM128.9 158.6l.1 1.6M129 158.7l-.1 1.5M129.2 159.5l-.3 .7zM95.8 173.7l8.5 .1"/>
<path d="M104.4 173.9h-8.5M105.9 172.1a1.68 1.68 0 0 1 2.3 1.3 1.8 1.8 0 0 1-2.2 2 1.3 1.3 0 0 1-1.4-1.4 1.5 1.5 0 0 1 1.5-1.9l-.1 .1M106.5 172a2.34 2.34 0 0 0-2 1.6 1.88 1.88 0 0 0 1.3 1.8 1.88 1.88 0 0 0 2.1-.7 1.77 1.77 0 0 0-1-2.7l-.7 .1M129 160.4v1.4M129 160.4l.2 .6zM129 160.4l-.3 .6zM129 160.3v1.4"/>
</g>
<g fill="#1e1e1e">
<path d="M93.3 144.7l1.6-.1 .1 .1-.1 .1-.1-.2 .2 .1-.1 .1h-.5a1.35 1.35 0 0 1-1.1 0z"/>
<path d="M93.4 159.9h1l.4 .1h-.1v-.1l.1 .1-.1 .1h-1.2l-.1-.1 .1-.1 .3 .1-.3 .1-.1-.1z"/>
<path d="M93.8 175.9l1.6-.1-.1 .2-.1-.2 .2 .1-.2 .1a1.57 1.57 0 0 1-1.4 0z"/>
<path d="M79.8 146.7h.1v.4l-.3 .7h-.1v-.1l.1-.1v.1l-.1 .1a1.4 1.4 0 0 1 .3-1.1z"/>
<path d="M80.6 146.5l.1 .1-.2 1-.1 .1-.1-.1 .1-.1 .1 .1-.2 .1a1.5 1.5 0 0 1 .2-1.2z"/>
<path d="M80 161.1h.1l.1 .3-.1 .6-.1 .1v-.1l.1-.1v.2l-.2-.2z"/>
<path d="M81 160.6h.1l.1 .3-.1 .7h-.1l-.1-.1h.2l-.1 .1-.1-.1z"/>
<path d="M80 177.1l.2 .1v.7l-.1 .1-.1-.1 .2-.1v.2l-.2-.1z"/>
<path d="M81 176.3h.1l.1 .3v.8l-.1 .1-.1-.2 .2 .1-.1 .1-.1-.1z"/>
</g>
<g fill="none" stroke="#1e1e1e" stroke-width=".14">
<path d="M74.5 138.8v5M74.5 138.7l-.2 5.2M74.6 138.7l23.4 .1M97.7 139.1l.1 4.6M97.8 139.1l-.1 4.7M98 138.8h-23.3M68.1 144l.1 32.7M68.2 144l-.2 32.6M70 145.2l.1 35.2M70.1 145.1l.2 35.1M71.5 150.4l.2 8.9M71.6 150.3l-.1 8.9"/>
<path d="M74.1 153.8h23.3M74.2 146.6l.2 11.3M74.3 146.8l.1 11.2M97.4 153.9h-23.2M97.6 153.9l.1 4.3M97.7 143.6v6.5M97.7 153.8l-.1 4.3M97.8 143.6l-.1 6.4M97.8 158.2v6.4M97.9 158l-.1 6.5M97.9 150.3l-25.9 .2M98 150.1l-26.2 .3"/>
<path d="M71.6 164.9l.2 10.5M71.7 164.9v10.6M71.9 164.7h26.1M74.6 169.7v4.3M74.7 169.5v4.4M74.7 169.4h23M97.7 169.3l-23.1 .1M98 173.7l-.1 6.6M98 169.3v4.3M98.1 173.8l-.1 6.6M98.1 164.6l-26.1 .3M98.2 169.3l-.2 4.4"/>
<path d="M70.3 180.3l27.7 .1M70.4 180.2l27.7 .3"/>
</g>
<g font-size="7.6" fill="#8c4351">
<text x="18.3" y="29.7">2do parcial</text>
<text x="18.3" y="43.2">Registro de corrimiento</text>
</g>
<g font-size="4.2">
<text x="18.3" y="91.9">Diseñar registro para:</text>
<text x="27.9" y="102.7">Escribir</text>
<text x="27.9" y="109.9">Borrar</text>
<text x="27.9" y="116.8">Guardar</text>
<text x="27.9" y="123.6">-&gt;</text>
<text x="27.9" y="130.8">&lt;-</text>
<text x="27.9" y="194.8">Cualquiera de los registros con clear borra</text>
<text x="27.9" y="201.2">Salidas serie, desplazan a la derecha</text>
<text x="18.3" y="212">Mapa de karnaug por cada una de las tablas</text>
</g>
<g font-size="1.4" fill="#1e1e1e">
<text x="31.4" y="134.6">CLR</text>
<text x="36.6" y="135.1">CLK</text>
<text x="43.2" y="142.2">D0</text>
<text x="50.3" y="142.2">Q0</text>
<text x="60.8" y="143">SW0</text>
<text x="86.4" y="142.6">D0</text>
<text x="93.5" y="142.6">Q0</text>
<text x="50.4" y="145.7">Q0</text>
<text x="64.4" y="144.9">0</text>
<text x="93.6" y="146.2">Q0</text>
<text x="123" y="154.3">00 - Escribir</text>
<text x="43.2" y="157.2">D1</text>
<text x="49.7" y="157.2">Q1</text>
<text x="50.3" y="160.8">Q1</text>
<text x="61.5" y="157">SW1</text>
<text x="64.8" y="158.8">1</text>
<text x="86.4" y="157.7">D1</text>
<text x="92.8" y="157.7">Q1</text>
<text x="93.5" y="161.2">Q1</text>
<text x="123" y="157.8">01</text>
<text x="123" y="159.6">10</text>
<text x="123" y="161.4">11</text>
<text x="125.8" y="157.8">- Guardar</text>
<text x="125.8" y="159.6">-</text>
<text x="125.9" y="156">- Borrar</text>
<text x="125.9" y="161.4">-</text>
<text x="43.3" y="173">D2</text>
<text x="50.4" y="173">Q2</text>
<text x="61.3" y="173">SW2</text>
<text x="86.5" y="173.5">D2</text>
<text x="93.6" y="173.5">Q2</text>
<text x="50.4" y="176.6">Q2</text>
<text x="64.7" y="174.7">1</text>
<text x="93.6" y="177">Q2</text>
</g>
<g font-size="1" fill="#1e1e1e">
<text x="73" y="57.1">0</text>
<text x="73" y="58.4">1</text>
<text x="73" y="59.7">1</text>
<text x="73.8" y="58.4">0</text>
<text x="73.8" y="59.7">1</text>
<text x="74.2" y="57.1">1</text>
<text x="74.6" y="59.7">0</text>
<text x="75" y="57.1">1</text>
<text x="75" y="58.4">1</text>
<text x="73" y="61">0</text>
<text x="74.2" y="61">1</text>
<text x="75" y="61">1</text>
<text x="73.9" y="69.7">CLK</text>
</g>
</svg>
